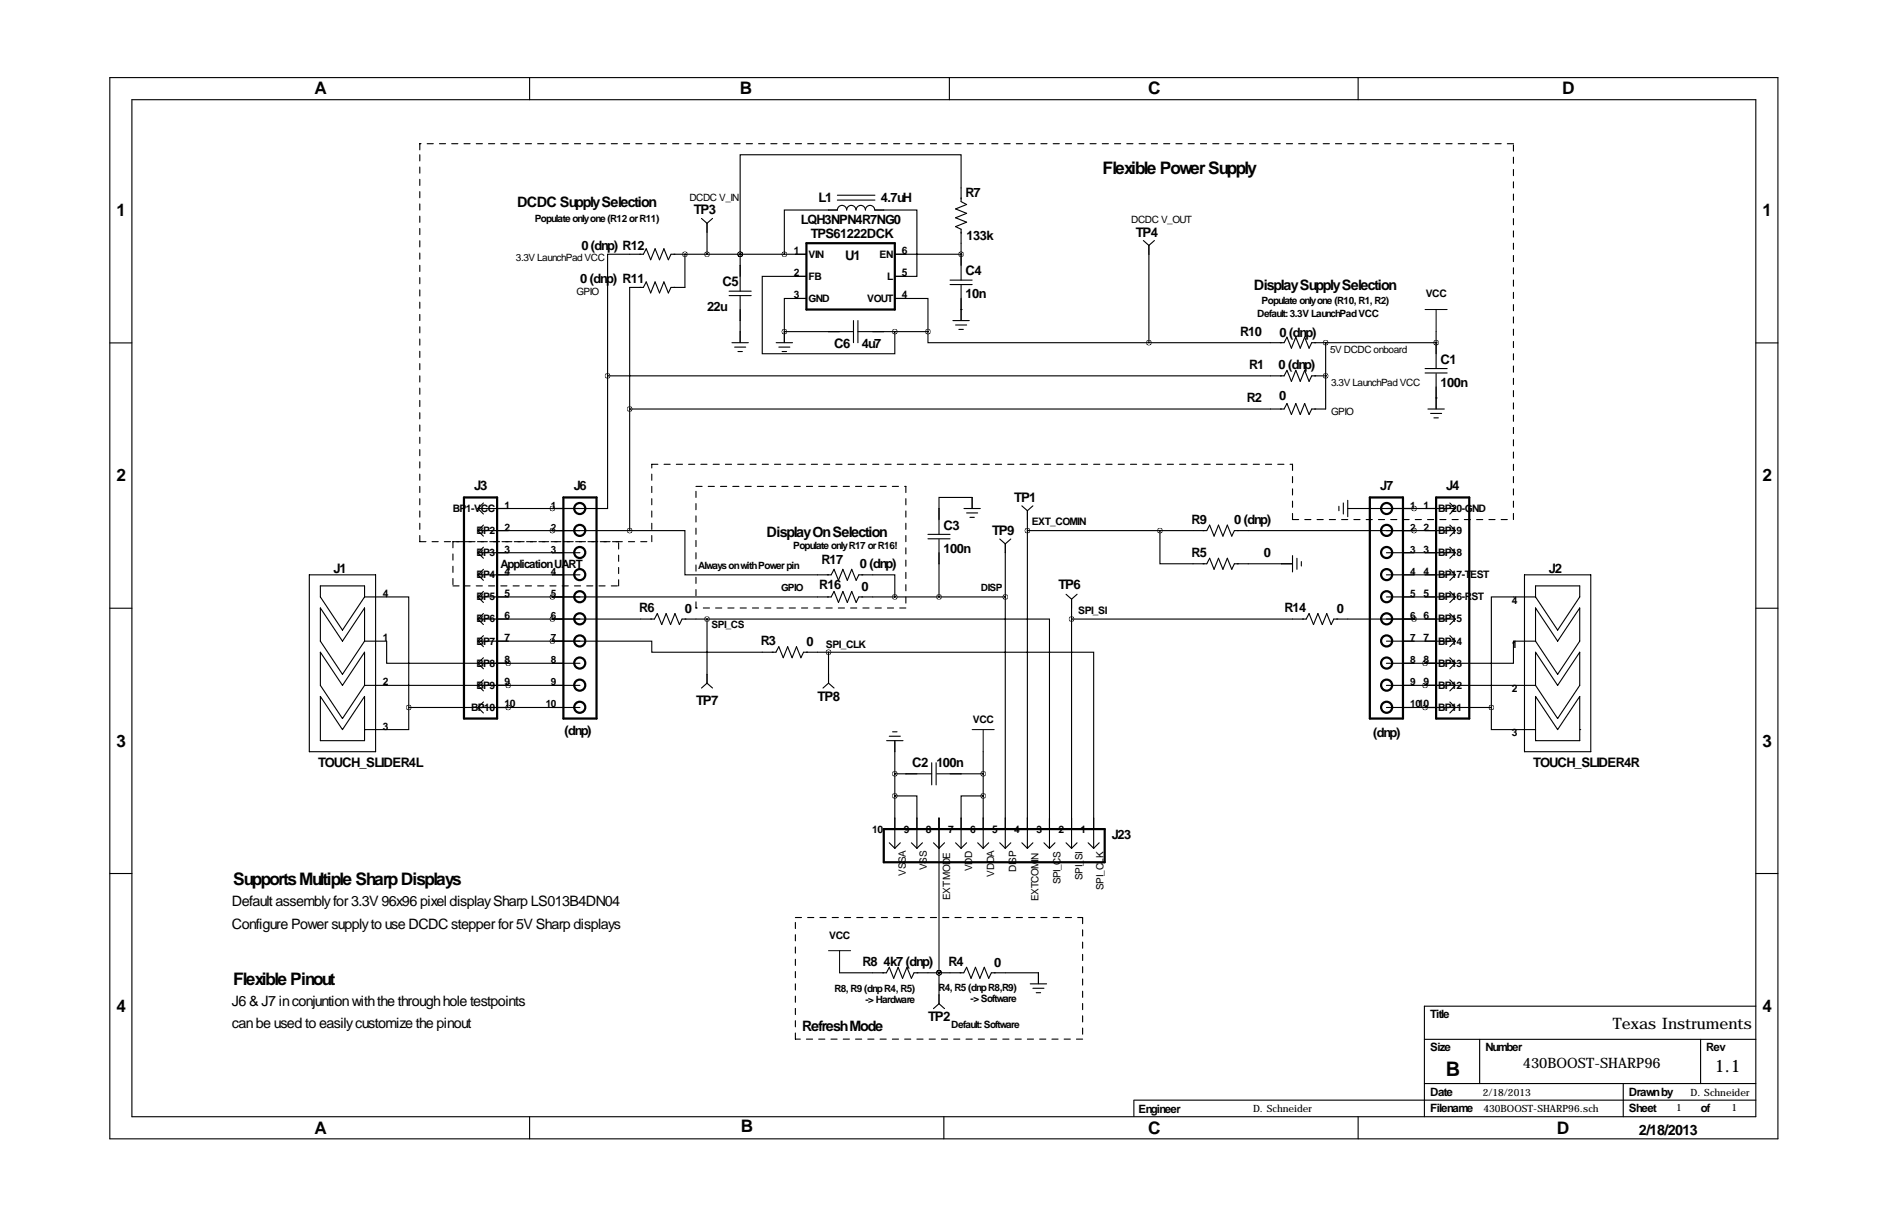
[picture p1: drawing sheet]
<svg xmlns="http://www.w3.org/2000/svg" width="432mm" height="279mm" viewBox="0 0 432 279" stroke-linecap="round" stroke-linejoin="round" font-family="sans-serif">
<g fill="none" stroke="#000" stroke-width=".25">
<path d="M25.2 17.8h383.6v243.9h-383.6zM121.8 17.8v5.1M218.3 17.8v5.1M312.3 17.8v5.1M30.3 22.9h373.4v233.7h-373.4zM157.5 58.4h.1M157.5 58.4v7.6h-3.2l-.6 1.3-1-2.5-1.1 2.5-1-2.5-1 2.5-1-2.5-.7 1.2h-3.1v55.9M161.3 50.2l1.3 1.1M162.6 51.3v7.1M163.8 50.2l-1.2 1.1M170.2 58.4h.1M170.2 58.4v-22.8h50.8v10.7l1.2 .7-2.5 1 2.5 1-2.5 1 2.5 1.1-2.5 1 1.3 .6v11.7"/>
<path d="M170.2 58.4v8.5M185.4 58.4h-31.1l-.6 1.3-1-2.5-1.1 2.5-1-2.5-1 2.5-1-2.5-.7 1.2h-8.2v28M192.5 46h8.7M192.5 44.9h8.7M196.8 48.3a1.07 1.07 0 0 0-1.1-1.1 1.07 1.07 0 0 0-1 1.1 1.07 1.07 0 0 0-1.1-1.1 1.07 1.07 0 0 0-1.1 1.1h-12.2v10.1M196.8 48.3a1.07 1.07 0 0 1 1.1-1.1 1.07 1.07 0 0 1 1.1 1.1 1.07 1.07 0 0 1 1.1-1.1 1.07 1.07 0 0 1 1 1.1h9.7v15.2h-5.1M205.7 58.4h15.3M221 58.4h.1M262.9 55.3l1.3 1.1M264.2 56.4v22.3M265.4 55.3l-1.2 1.1M25.2 78.8h5.1"/>
<path d="M167.6 66.9h5.1M167.6 67.9h5.1M168.3 78.7h3.8M168.9 79.8h2.5M170.2 68.1v10.5M178.5 78.7h3.7M179.1 79.8h2.5M180.3 76.2h.1M180.3 76.2h15.8M180.3 76.2v2.4M185.4 68.6h-5.1v7.6M185.4 63.5h-10.1v17.8h30.4v-5.1"/>
<path d="M196.2 73.7v5M197.3 76.2h16.1M197.3 73.7v5M205.7 68.6h7.7v7.6M213.4 76.2v2.5h50.8M218.4 64.4h5.1M218.4 65.4h5.1M219.1 73.7h3.8M219.7 74.7h2.5M220.5 75.7h1M221 71.1h.1M221 65.5v8"/>
<path d="M264.2 78.7h31l.7-1.2 1 2.5 1-2.5 1.1 2.5 1-2.5 1 2.5 .6-1.3h28.6M304.8 78.7h.1M304.8 78.7v15.3h-3.2l-.6 1.2-1-2.5-1 2.5-1.1-2.5-1 2.5-1-2.5-.7 1.3h-150.4M330.2 78.7h.1M330.2 76.2v8.5M403.7 78.8h5.1M139.7 86.4v30.4h-12.7M139.7 86.4h155.5l.7-1.3 1 2.5 1-2.5 1.1 2.5 1-2.5 1 2.5 .6-1.2h3.2M169.7 80.8h1M179.8 80.8h1M304.8 86.4h.1M327.7 84.7h5"/>
<path d="M327.7 85.7h5M328.3 94h3.8M328.9 95h2.6M329.7 96h1M330.2 91.4h.1M330.2 85.9v7.9M109.9 116.8l1.3 1.3M109.9 116.8h23.4M111.2 115.6l-1.3 1.2M127 116.8h.1M221.6 116.8h3.8M222.2 117.9h2.6"/>
<path d="M223 118.9h1M223.5 116.7v-2.4h-7.6v8.5M234.9 116.2l1.3 1.1M236.2 117.3v77.6M237.5 116.2l-1.3 1.1M307.8 116.3v1M308.9 115.6v2.5M309.9 115v3.7M310 116.8h24.6M325.1 116.8h.1M333.3 115.6l1.3 1.2M334.6 116.8l-1.3 1.3"/>
<path d="M25.2 139.8h5.1M71.1 132.1h15.3v40.6h-15.3zM73.7 134.6h10.1v2.6l-5.1 7.6-5-7.6zM73.7 139.7l5 7.6 5.1-7.6v7.6l-5.1 7.6-5-7.6zM83.8 137.2h10.2v25.4M109.9 137.2h81.2l.7-1.3 1 2.5 1-2.5 1 2.5 1-2.5 1 2.5 .7-1.2h33.6M109.9 132.1h23.4M109.9 132.1l1.3 1.2M109.9 127l1.3 1.3M109.9 127h23.4M109.9 137.2l1.3 1.2M109.9 121.9l1.3 1.3"/>
<path d="M109.9 121.9h34.9M111.2 130.8l-1.3 1.3M111.2 125.7l-1.3 1.3M111.2 135.9l-1.3 1.3M111.2 120.7l-1.3 1.2M127 121.9h.1M127 137.2h.1M144.8 121.9h12.7v10.2h33.6l.7-1.3 1 2.5 1-2.5 1 2.5 1-2.5 1 2.5 .7-1.2h8.2v5.1M213.4 122.8h5M213.4 123.8h5M215.9 124v13.2M229.9 123.9l1.2 1.1"/>
<path d="M231.1 125v69.9M232.4 123.9l-1.3 1.1M236.2 121.9h41.3l.6-1.2 1 2.5 1.1-2.5 1 2.5 1-2.5 1 2.5 .6-1.3h50.8M245.1 136.6l1.3 1.1M246.4 137.7v57.2M247.6 136.6l-1.2 1.1M266.7 121.9v7.6h10.8l.6-1.2 1 2.5 1.1-2.5 1 2.5 1-2.5 1 2.5 .6-1.3h13.2M297.2 127.7v3.7M298.2 128.3v2.5M299.2 129v1M318.8 137.2h15.8M318.8 132.1h15.8"/>
<path d="M318.8 127h15.8M325.1 121.9h.1M333.3 130.8l1.3 1.3M333.3 125.7l1.3 1.3M333.3 135.9l1.3 1.3M333.3 120.7l1.3 1.2M334.6 132.1l-1.3 1.2M334.6 127l-1.3 1.3M334.6 137.2l-1.3 1.2M334.6 121.9l-1.3 1.3M350.5 132.1h15.3v40.6h-15.3zM353.1 137.2h-10.2v25.4"/>
<path d="M353.1 134.6h10.1v2.6l-5.1 7.6-5-7.6zM353.1 139.7l5 7.6 5.1-7.6v7.6l-5.1 7.6-5-7.6zM403.7 139.8h5.1M73.7 149.9l5 7.6 5.1-7.6v7.6l-5.1 7.6-5-7.6zM83.8 147.3h5.1v5.1h27.9M83.8 157.5h49.5M109.9 147.3h23.4M109.9 147.3l1.3 1.3M109.9 142.2l1.3 1.3M109.9 142.2h40.6l.6-1.2 1 2.5 1.1-2.5 1 2.5 1-2.5 1 2.5 .6-1.3h5.8M109.9 152.4l1.3 1.3M109.9 152.4h23.4"/>
<path d="M111.2 156.2l-1.3 1.3 1.3 1.3M111.2 146l-1.3 1.3M111.2 141l-1.3 1.2M111.2 151.1l-1.3 1.3M116.8 157.5h.1M116.8 152.4h.1M127 142.2h.1M127 147.3h.1M127 147.3h22.9v2.6h28.5l.7-1.3 1 2.5 1-2.5 1 2.5 1-2.5 1 2.5 .7-1.2h5.7M162.6 142.2h78.7v52.7M162.6 142.2v14.8M162.6 157l-1.3 1.1"/>
<path d="M162.6 157l1.2 1.1M190.5 149.9h61v45M190.5 149.9v7.1M190.5 157l1.3 1.1M190.5 157l-1.3 1.1M246.4 142.2h53.9l.7-1.2 1 2.5 1-2.5 1 2.5 1.1-2.5 1 2.5 .6-1.3h27.9M318.8 157.5h34.3M318.8 147.3h15.8M318.8 152.4h15.8M325.1 142.2h.1M327.7 157.5h.1M327.7 152.4h.1"/>
<path d="M333.3 156.2l1.3 1.3-1.3 1.3M333.3 146l1.3 1.3M333.3 141l1.3 1.2M333.3 151.1l1.3 1.3M334.6 147.3l-1.3 1.3M334.6 142.2l-1.3 1.3M334.6 152.4l-1.3 1.3M353.1 147.3h-5.1v5.1h-20.3M353.1 149.9l5 7.6 5.1-7.6v7.6l-5.1 7.6-5-7.6zM73.7 160l5 7.6 5.1-7.6v10.2h-10.1zM83.8 167.6h.1M94 162.6v5h-10.2"/>
<path d="M94 162.6h39.3M111.2 161.3l-1.3 1.3 1.3 1.2M116.8 162.6h.1M203.9 170.2h3.7M204.5 169.2h2.5M205.2 168.1h1M205.7 170.3v24.6M205.7 177.8h8.5M214.2 175.3v5M215.2 175.3v5M215.4 177.8h10.7M226.1 172.7v22.2"/>
<path d="M318.8 162.6h24.1M327.7 162.6h.1M333.3 161.3l1.3 1.3-1.3 1.2M342.9 162.6v5h10.2M353.1 160l5 7.6 5.1-7.6v10.2h-10.1zM363.2 167.6h.1M204.5 193.6l1.2 1.3M205.7 182.9h5.1v12M207 193.6l-1.3 1.3M209.5 193.6l1.3 1.3M212.1 193.6l-1.3 1.3M214.6 193.6l1.3 1.3 1.3-1.3"/>
<path d="M215.9 188v42.6M219.7 193.6l1.3 1.3M222.2 193.6l-1.2 1.3M224.8 193.6l1.3 1.3M226.1 182.9h-5.1v12M227.3 193.6l-1.2 1.3M229.9 193.6l1.2 1.3M232.4 193.6l-1.3 1.3M234.9 193.6l1.3 1.3M237.5 193.6l-1.3 1.3M240 193.6l1.3 1.3M242.6 193.6l-1.3 1.3"/>
<path d="M245.1 193.6l1.3 1.3M247.6 193.6l-1.2 1.3M250.2 193.6l1.3 1.3M252.7 193.6l-1.2 1.3M25.2 200.7h5.1M403.7 200.7h5.1M193 223.5h10.8l.7-1.3 1 2.6 1-2.6 1 2.6 1-2.6 1 2.6 .7-1.3h11.4l.6-1.3 1.1 2.6 1-2.6 1 2.6 1-2.6 1 2.6 .6-1.3h10.9v2.4M215.9 223.5h.1M215.9 230.6l1.3 1.1M215.9 230.6l-1.3 1.1M236.9 226.1h3.7M237.5 227.1h2.5"/>
<path d="M238.3 228.1h1M327.5 238.8h76.2M340.2 238.8v10.2M391 238.8v10.2M403.7 231.2h-76.2v25.4M121.8 256.6v5.1M217 256.6v5.1M260.7 252.8h143M260.7 252.9v3.6M312.3 256.6v5.1M327.5 249h76.2M373.2 249v7.6"/>
</g>
<g fill="none" stroke="#000" stroke-width=".25" stroke-dasharray="1.4 1.4">
<path d="M96.5 35.6v88.9M96.5 33v2.6M348 33h-251.5M149.9 106.7h147.3M160 111.8h48.3M208.3 111.8v27.9M297.2 106.7v12.7M297.2 119.4h50.8M348 119.4v-86.4M96.5 124.5h53.4M104.1 124.5v10.1M104.1 134.6h2.6"/>
<path d="M106.7 134.6h35.5M142.2 134.6v-10.1M142.2 124.5h-38.1M149.9 124.5v-17.8M160 139.7v-27.9M208.3 139.7h-48.3M182.9 210.8h66M248.9 210.8v28M182.9 238.8v-28M248.9 238.8h-66"/>
</g>
<g fill="none" stroke="#000" stroke-width=".51">
<path d="M185.4 55.9h20.3v15.2h-20.3zM106.7 114.3h7.6v50.8h-7.6zM129.5 114.3h7.7v50.8h-7.7zM315 114.3h7.6v50.8h-7.6zM330.2 114.3h7.6v50.8h-7.6zM203.2 190.5h50.8v7.6h-50.8z"/>
<circle cx="133.3" cy="116.8" r="1.27"/>
<circle cx="318.8" cy="116.8" r="1.27"/>
<circle cx="133.3" cy="121.9" r="1.27"/>
<circle cx="133.3" cy="137.1" r="1.27"/>
<circle cx="133.3" cy="132" r="1.27"/>
<circle cx="133.3" cy="126.9" r="1.27"/>
<circle cx="318.8" cy="137.1" r="1.27"/>
<circle cx="318.8" cy="121.9" r="1.27"/>
<circle cx="318.8" cy="132" r="1.27"/>
<circle cx="318.8" cy="126.9" r="1.27"/>
<circle cx="133.3" cy="142.2" r="1.27"/>
<circle cx="133.3" cy="147.3" r="1.27"/>
<circle cx="133.3" cy="157.4" r="1.27"/>
<circle cx="133.3" cy="152.3" r="1.27"/>
<circle cx="318.8" cy="142.2" r="1.27"/>
<circle cx="318.8" cy="147.3" r="1.27"/>
<circle cx="318.8" cy="157.4" r="1.27"/>
<circle cx="318.8" cy="152.3" r="1.27"/>
<circle cx="133.3" cy="162.5" r="1.27"/>
<circle cx="318.8" cy="162.5" r="1.27"/>
</g>
<g fill="none" stroke="#000" stroke-width=".23">
<path d="M162.6 51.3v2M190.5 48.3h2M201.2 48.3h2M264.2 56.4v2M170.2 76.2v2.5M180.3 76.2v2.5M221 71.1v2.6M327.7 71.1h5M330.2 71.1v5.1M330.2 91.4v2.6M223.5 114.3v2.5M236.2 117.3v2.1"/>
<path d="M309.9 116.8h2.5M231.1 125v2M246.4 137.7v2M294.6 129.5h2.6M162.6 154.9v2.1M190.5 154.9v2.1M205.7 170.2v2.5M223.5 167.6h5.1M226.1 167.6v5.1M190.5 218.4h5.1M193 218.4v5.1M215.9 228.6v2"/>
<path d="M238.8 223.5v2.6"/>
</g>
<path d="M93.9 162.6a.05 .05 0 0 0 .1 0 .05 .05 0 0 0-.1 0zM144.7 94a.05 .05 0 0 0 .1 0 .05 .05 0 0 0-.1 0zM157.4 58.4a.05 .05 0 0 0 .1 0 .05 .05 0 0 0-.1 0zM180.3 58.4a.05 .05 0 0 0 .1 0 .05 .05 0 0 0-.1 0zM170.1 58.4a.05 .05 0 0 0 .1 0 .05 .05 0 0 0-.1 0zM180.3 76.2a.05 .05 0 0 0 .1 0 .05 .05 0 0 0-.1 0zM205.7 76.2a.05 .05 0 0 0 .1 0 .05 .05 0 0 0-.1 0zM213.3 76.2a.05 .05 0 0 0 .1 0 .05 .05 0 0 0-.1 0zM327.6 152.4a.05 .05 0 0 0 .1 0 .05 .05 0 0 0-.1 0zM327.6 157.5a.05 .05 0 0 0 .1 0 .05 .05 0 0 0-.1 0zM327.6 162.6a.05 .05 0 0 0 .1 0 .05 .05 0 0 0-.1 0zM325.1 116.8a.05 .05 0 0 0 .1 0 .05 .05 0 0 0-.1 0zM116.8 152.4a.05 .05 0 0 0 .1 0 .05 .05 0 0 0-.1 0zM116.8 157.5a.05 .05 0 0 0 .1 0 .05 .05 0 0 0-.1 0zM116.8 162.6a.05 .05 0 0 0 .1 0 .05 .05 0 0 0-.1 0zM325.1 142.2a.05 .05 0 0 0 .1 0 .05 .05 0 0 0-.1 0zM246.3 142.2a.05 .05 0 0 0 .1 0 .05 .05 0 0 0-.1 0zM162.5 142.2a.05 .05 0 0 0 .1 0 .05 .05 0 0 0-.1 0zM325.1 121.9a.05 .05 0 0 0 .1 0 .05 .05 0 0 0-.1 0zM236.2 121.9a.05 .05 0 0 0 .1 0 .05 .05 0 0 0-.1 0zM231.1 137.2a.05 .05 0 0 0 .1 0 .05 .05 0 0 0-.1 0zM205.7 137.2a.05 .05 0 0 0 .1 0 .05 .05 0 0 0-.1 0zM144.7 121.9a.05 .05 0 0 0 .1 0 .05 .05 0 0 0-.1 0zM226 177.8a.05 .05 0 0 0 .1 0 .05 .05 0 0 0-.1 0zM205.7 177.8a.05 .05 0 0 0 .1 0 .05 .05 0 0 0-.1 0zM226 182.9a.05 .05 0 0 0 .1 0 .05 .05 0 0 0-.1 0zM205.7 182.9a.05 .05 0 0 0 .1 0 .05 .05 0 0 0-.1 0zM170.1 58.4a.05 .05 0 0 0 .1 0 .05 .05 0 0 0-.1 0zM220.9 58.4a.05 .05 0 0 0 .1 0 .05 .05 0 0 0-.1 0zM264.1 78.7a.05 .05 0 0 0 .1 0 .05 .05 0 0 0-.1 0zM162.5 58.4a.05 .05 0 0 0 .1 0 .05 .05 0 0 0-.1 0z" fill="#000" stroke="#000" stroke-width="1.1"/>
<text font-size="4.6" x="332.5" y="247.3">B</text>
<g font-size="4">
<text x="72.3" y="21.7">A</text>
<text x="170.1" y="21.7">B</text>
<text x="264" y="21.7">C</text>
<text x="359.2" y="21.7">D</text>
<text x="253.5" y="39.9">Flexible Power Supply</text>
<text x="26.8" y="49.6">1</text>
<text x="405.3" y="49.6">1</text>
<text x="26.8" y="110.6">2</text>
<text x="405.3" y="110.6">2</text>
<text x="26.8" y="171.6">3</text>
<text x="405.3" y="171.6">3</text>
<text x="53.6" y="203.5">Supports Multiple Sharp Displays</text>
<text x="53.6" y="226.3">Flexible Pinout</text>
<text x="26.8" y="232.5">4</text>
<text x="405.3" y="232.5">4</text>
<text x="394.3" y="246.2">1.1</text>
<text x="72.3" y="260.5">A</text>
<text x="170.3" y="260.1">B</text>
<text x="264" y="260.5">C</text>
<text x="357.9" y="260.5">D</text>
</g>
<text font-size="3.6" x="370.8" y="236.5">Texas Instruments</text>
<g font-size="3.3">
<text x="118.9" y="47.5">DCDC Supply Selection</text>
<text x="288.3" y="66.5">Display Supply Selection</text>
<text x="176.3" y="123.4">Display On Selection</text>
<text x="53.3" y="208.3">Default assembly for 3.3V 96x96 pixel display Sharp LS013B4DN04</text>
<text x="53.3" y="213.4">Configure Power supply to use DCDC stepper for 5V Sharp displays</text>
<text x="53.3" y="231.1">J6 &amp; J7 in conjuntion with the through hole testpoints</text>
<text x="53.3" y="236.2">can be used to easily customize the pinout</text>
<text x="184.4" y="237">Refresh Mode</text>
<text x="350.2" y="245.5">430BOOST-SHARP96</text>
<text x="376.8" y="260.7">2/18/2013</text>
</g>
<g font-size="3">
<text x="188.2" y="46.5">L1</text>
<text x="202.5" y="46.5">4.7uH</text>
<text x="222" y="45.2">R7</text>
<text x="159.5" y="49.3">TP3</text>
<text x="184.1" y="51.5">LQH3NPN4R7NG0</text>
<text x="133.7" y="57.3">0 (dnp) R12</text>
<text x="186.4" y="54.6">TPS61222DCK</text>
<text x="194.3" y="59.7">U1</text>
<text x="222.2" y="55.1">133k</text>
<text x="261.1" y="54.4">TP4</text>
<text x="133.4" y="65">0 (dnp) R11</text>
<text x="166.1" y="65.8">C5</text>
<text x="222" y="63.2">C4</text>
<text x="162.6" y="71.4">22u</text>
<text x="222" y="68.6">10n</text>
<text x="285.1" y="77.2">R10</text>
<text x="294.2" y="77.4">0 (dnp)</text>
<text x="191.8" y="80">C6</text>
<text x="198.1" y="80">4u7</text>
<text x="331.2" y="83.6">C1</text>
<text x="287.2" y="84.8">R1</text>
<text x="293.9" y="84.8">0 (dnp)</text>
<text x="331.2" y="88.9">100n</text>
<text x="286.7" y="92.4">R2</text>
<text x="294.1" y="91.9">0</text>
<text x="109" y="112.5">J3</text>
<text x="131.9" y="112.5">J6</text>
<text x="317.3" y="112.5">J7</text>
<text x="332.5" y="112.5">J4</text>
<text x="233.2" y="115.3">TP1</text>
<text x="216.9" y="121.7">C3</text>
<text x="228.1" y="122.9">TP9</text>
<text x="274" y="120.3">R9</text>
<text x="283.8" y="120.3">0 (dnp)</text>
<text x="76.7" y="131.6">J1</text>
<text x="188.9" y="129.5">R17</text>
<text x="197.7" y="130.5">0 (dnp)</text>
<text x="216.9" y="127">100n</text>
<text x="274" y="128">R5</text>
<text x="290.6" y="128">0</text>
<text x="356.1" y="131.6">J2</text>
<text x="188.4" y="135.3">R16</text>
<text x="198.1" y="135.8">0</text>
<text x="243.4" y="135.4">TP6</text>
<text x="147" y="140.7">R6</text>
<text x="157.5" y="140.9">0</text>
<text x="295.3" y="140.7">R14</text>
<text x="307.3" y="140.9">0</text>
<text x="174.9" y="148.3">R3</text>
<text x="185.4" y="148.5">0</text>
<text x="188" y="161">TP8</text>
<text x="160" y="162">TP7</text>
<text x="129.8" y="168.9">(dnp)</text>
<text x="315.7" y="169.4">(dnp)</text>
<text x="73.2" y="176.3">TOUCH_SLIDER4L</text>
<text x="209.7" y="176.3">C2</text>
<text x="215.3" y="176.2">100n</text>
<text x="352.6" y="176.3">TOUCH_SLIDER4R</text>
<text x="255.6" y="192.7">J23</text>
<text x="198.3" y="221.9">R8</text>
<text x="203.2" y="221.9">4k7 (dnp)</text>
<text x="218.1" y="221.9">R4</text>
<text x="228.6" y="222.2">0</text>
<text x="213.4" y="234.7">TP2</text>
</g>
<g font-size="2.6">
<text x="115.1" y="130.6">Application UART</text>
<text x="328.8" y="233.9">Title</text>
<text x="328.8" y="241.6">Size</text>
<text x="341.5" y="241.6">Number</text>
<text x="392.3" y="241.6">Rev</text>
<text x="328.8" y="251.7">Date</text>
<text x="374.5" y="251.7">Drawn by</text>
<text x="261.8" y="255.7">Engineer</text>
<text x="328.8" y="255.5">Filename</text>
<text x="374.5" y="255.5">Sheet</text>
<text x="391.1" y="255.5">of</text>
</g>
<g font-size="2.4">
<text x="182.5" y="58.4">1</text>
<text x="185.9" y="59.2">VIN</text>
<text x="202.2" y="59.2">EN</text>
<text x="207.4" y="58.4">6</text>
<text x="182.5" y="63.5">2</text>
<text x="185.9" y="64.3">FB</text>
<text x="204" y="64.3">L</text>
<text x="207.4" y="63.5">5</text>
<text x="182.5" y="68.6">3</text>
<text x="185.9" y="69.4">GND</text>
<text x="199.4" y="69.4">VOUT</text>
<text x="207.4" y="68.6">4</text>
<text x="327.8" y="68.3">VCC</text>
<text x="104.1" y="117.6">BP1-VCC</text>
<text x="116" y="116.8">1</text>
<text x="327.3" y="116.8">1</text>
<text x="330.7" y="117.6">BP20-GND</text>
<text x="109.6" y="122.7">BP2</text>
<text x="116" y="121.9">2</text>
<text x="237.2" y="120.7">EXT_COMIN</text>
<text x="327.3" y="121.9">2</text>
<text x="330.7" y="122.7">BP19</text>
<text x="109.6" y="127.8">BP3</text>
<text x="116" y="127">3</text>
<text x="327.3" y="127">3</text>
<text x="330.7" y="127.8">BP18</text>
<text x="88" y="137.2">4</text>
<text x="109.6" y="132.9">BP4</text>
<text x="109.6" y="138">BP5</text>
<text x="116" y="132.1">4</text>
<text x="116" y="137.2">5</text>
<text x="327.3" y="132.1">4</text>
<text x="327.3" y="137.2">5</text>
<text x="330.7" y="132.9">BP17-TEST</text>
<text x="330.7" y="138">BP16-RST</text>
<text x="109.6" y="143">BP6</text>
<text x="116" y="142.2">6</text>
<text x="247.9" y="141">SPI_SI</text>
<text x="327.3" y="142.2">6</text>
<text x="330.7" y="143">BP15</text>
<text x="347.6" y="138.7">4</text>
<text x="88" y="147.3">1</text>
<text x="109.6" y="148.1">BP7</text>
<text x="116" y="147.3">7</text>
<text x="189.9" y="148.9">SPI_CLK</text>
<text x="327.3" y="147.3">7</text>
<text x="330.7" y="148.1">BP14</text>
<text x="347.6" y="148.9">1</text>
<text x="109.6" y="153.2">BP8</text>
<text x="116" y="152.4">8</text>
<text x="327.3" y="152.4">8</text>
<text x="330.7" y="153.2">BP13</text>
<text x="88" y="157.5">2</text>
<text x="109.6" y="158.3">BP9</text>
<text x="116" y="157.5">9</text>
<text x="327.3" y="157.5">9</text>
<text x="330.7" y="158.3">BP12</text>
<text x="347.6" y="159.1">2</text>
<text x="88" y="167.6">3</text>
<text x="108.4" y="163.4">BP10</text>
<text x="116" y="162.6">10</text>
<text x="223.7" y="166.1">VCC</text>
<text x="330.7" y="163.4">BP11</text>
<text x="347.6" y="169.2">3</text>
<text x="200.5" y="191.3">10</text>
<text x="207.8" y="191.3">9</text>
<text x="212.9" y="191.3">8</text>
<text x="218" y="191.3">7</text>
<text x="223.1" y="191.3">6</text>
<text x="228.1" y="191.3">5</text>
<text x="233.2" y="191.3">4</text>
<text x="238.3" y="191.3">3</text>
<text x="243.4" y="191.3">2</text>
<text x="248.5" y="191.3">1</text>
<text x="190.7" y="215.6">VCC</text>
</g>
<g font-size="2.3">
<text x="158.5" y="46.2">DCDC V_IN</text>
<text x="122.9" y="51.1">Populate only one (R12 or R11)</text>
<text x="260.1" y="51.3">DCDC V_OUT</text>
<text x="118.6" y="59.9">3.3V LaunchPad VCC</text>
<text x="132.6" y="67.8">GPIO</text>
<text x="290.1" y="69.8">Populate only one (R10, R1, R2)</text>
<text x="289.1" y="72.9">Default: 3.3V LaunchPad VCC</text>
<text x="305.8" y="81">5V DCDC onboard</text>
<text x="306.1" y="88.6">3.3V LaunchPad VCC</text>
<text x="306.1" y="95.2">GPIO</text>
<text x="126.7" y="116.8">1</text>
<text x="324.3" y="116.8">1</text>
<text x="126.7" y="121.9">2</text>
<text x="324.3" y="121.9">2</text>
<text x="126.7" y="127">3</text>
<text x="160.5" y="130.8">Always on with Power pin</text>
<text x="182.4" y="126.2">Populate only R17 or R16!</text>
<text x="324.3" y="127">3</text>
<text x="126.7" y="132.1">4</text>
<text x="126.7" y="137.2">5</text>
<text x="179.6" y="135.9">GPIO</text>
<text x="225.6" y="135.9">DISP</text>
<text x="324.3" y="132.1">4</text>
<text x="324.3" y="137.2">5</text>
<text x="126.7" y="142.2">6</text>
<text x="324.3" y="142.2">6</text>
<text x="126.7" y="147.3">7</text>
<text x="163.6" y="144.3">SPI_CS</text>
<text x="324.3" y="147.3">7</text>
<text x="126.7" y="152.4">8</text>
<text x="324.3" y="152.4">8</text>
<text x="126.7" y="157.5">9</text>
<text x="324.3" y="157.5">9</text>
<text x="125.5" y="162.6">10</text>
<text x="324.3" y="162.6">1010</text>
<text x="208.3" y="201.2" transform="rotate(-90 208.3 201.2)">VSSA</text>
<text x="213.1" y="199.9" transform="rotate(-90 213.1 199.9)">VSS</text>
<text x="223.5" y="200.2" transform="rotate(-90 223.5 200.2)">VDD</text>
<text x="228.6" y="201.4" transform="rotate(-90 228.6 201.4)">VDDA</text>
<text x="233.7" y="200.4" transform="rotate(-90 233.7 200.4)">DISP</text>
<text x="243.8" y="203.2" transform="rotate(-90 243.8 203.2)">SPI_CS</text>
<text x="248.9" y="202.2" transform="rotate(-90 248.9 202.2)">SPI_SI</text>
<text x="218.4" y="206.8" transform="rotate(-90 218.4 206.8)">EXT MODE</text>
<text x="238.8" y="207" transform="rotate(-90 238.8 207)">EXTCOMIN</text>
<text x="253.7" y="204.5" transform="rotate(-90 253.7 204.5)">SPI_CLK</text>
<text x="191.9" y="227.8">R8, R9 (dnp R4, R5)</text>
<text x="215.8" y="227.6">R4, R5 (dnp R8,R9)</text>
<text x="199" y="230.4">-&gt; Hardware</text>
<text x="223.1" y="230.1">-&gt; Software</text>
<text x="218.7" y="236.2">Default: Software</text>
<text x="340.9" y="251.8">2/18/2013</text>
<text x="388.7" y="251.8">D. Schneider</text>
<text x="288.1" y="255.6">D. Schneider</text>
<text x="341.1" y="255.6">430BOOST-SHARP96.sch</text>
<text x="385.4" y="255.3">1</text>
<text x="398.1" y="255.3">1</text>
</g>
</svg>
